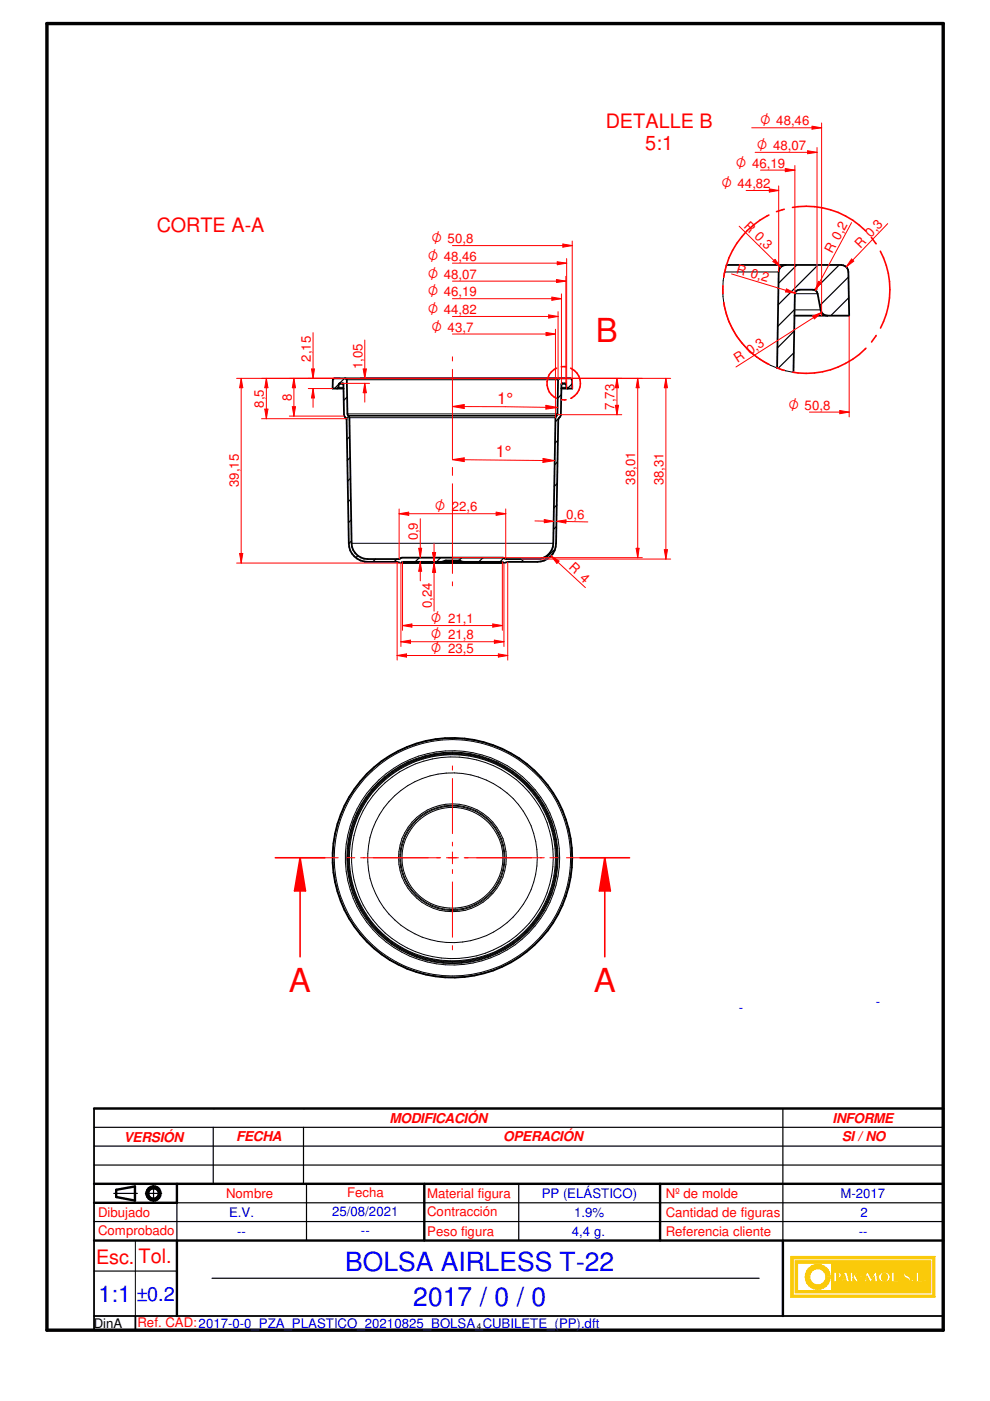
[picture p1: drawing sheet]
<svg xmlns="http://www.w3.org/2000/svg" width="210mm" height="297mm" viewBox="0 0 210 297" stroke-linecap="round" stroke-linejoin="round" font-family="sans-serif">
<path d="M9.9 5h190.1v277h-190.1z" fill="none" stroke="#000" stroke-width=".72"/>
<g fill="none" stroke="#000" stroke-width=".51">
<path d="M19.9 255h17.6M19.9 251h180.1M24.6 252.3v1.5M28.6 251.5v3.1M140 251v12M19.9 263h180.1M166 263v16"/>
<circle cx="32.5" cy="253" r="1.5"/>
<circle cx="32.6" cy="253" r="1.14"/>
</g>
<path d="M19.9 235v47h180.1v-47M19.9 279h180.1M28.7 279v3" fill="none" stroke="#000" stroke-width=".38"/>
<g fill="none" stroke="#000" stroke-width=".25">
<path d="M45.2 239v12M64.3 239v12M166 235v28M19.9 247h180.1M19.9 259h180.1M24.1 253h5M30.8 253h3.5M32.6 251.3v3.5M37.5 255v8M65 251v12M110 251v12M19.9 269.5h17.6"/>
<path d="M45 271h116"/>
</g>
<g fill="#faca0a">
<path d="M167.7 266.4v8.6h30.5v-8.6zM168.1 266.9h29.7v7.7h-29.7z" fill-rule="evenodd"/>
<path d="M168.6 267.3v6.8h28.7v-6.8zM193.1 271.5a.3 .3 0 0 1 .6 0 .3 .3 0 0 1-.6 0zM194.2 269.7h.6v1.9h.8v.2h-1.4zM195.9 271.4l.4-.1v.4l-.3 .1zM169.1 267.8h7.2v5.8h-7.2zM176.8 269.7h.8a.61 .61 0 0 1 .8 .5 .61 .61 0 0 1-.6 .7h-.4v.9h-.6zM179 269.7h.5l.6 2.1h-.6l-.1-.4h-.6l-.2 .4h-.2zM180.3 269.7h.5v.9l.8-.9h.3l-.5 .7 .7 1.4h-.7l-.5-.9-.1 .9h-.5zM182.2 270.6h.8v.2h-.8zM183.7 269.7h.3l.7 1.4 .8-1.4h.3l.3 2.1h-.6l-.1-1.2-.7 1.2h-.2l-.6-1.2-.2 1.2h-.4zM186.4 270.2a1.19 1.19 0 0 1 1.7-.4 1.19 1.19 0 0 1 .3 1.7 1.2 1.2 0 0 1-1.5 .2 1.2 1.2 0 0 1-.5-1.5zM189 269.7h.6v1.9h.8v.2h-1.4zM191.6 270a.73 .73 0 0 1 .8-.3 .73 .73 0 0 1 .6 .6l-.3 .1a.35 .35 0 0 0-.3-.5 .35 .35 0 0 0-.4 .4l.3 .1a.74 .74 0 0 1 .6 1.1 .74 .74 0 0 1-1.2 .1l-.1-.5h.2v.3a.35 .35 0 0 0 .5 .2 .35 .35 0 0 0 .1-.5 .88 .88 0 0 1-.8-1.1z" fill-rule="evenodd"/>
</g>
<g fill="none" stroke="#faca0a" stroke-width=".25">
<path d="M176.8 269.7h.8a.63 .63 0 0 1 .7 .3 .63 .63 0 0 1 0 .8l-.9 .1v.9h-.6zM179 269.7h.5l.6 2.1h-.6l-.1-.4h-.6l-.2 .4h-.2zM180.3 269.7h.5v.9l.8-.9h.3l-.5 .7 .7 1.4h-.7l-.5-.9-.1 .9h-.5zM183.7 269.7h.3l.7 1.4 .8-1.4h.3l.3 2.1h-.6l-.1-1.2-.7 1.2h-.2l-.6-1.2-.2 1.2h-.4zM186.4 270.2a1.19 1.19 0 0 1 1.7-.4 1.19 1.19 0 0 1 .3 1.7 1.2 1.2 0 0 1-1.5 .2 1.2 1.2 0 0 1-.5-1.5zM191.8 271.3h.1M192.2 271.7l-.4-.3v-.3h-.2a.73 .73 0 0 0 .4 .7 .73 .73 0 0 0 .8-.1M192.2 271.7h.1M192.2 269.7l-.4 .2-.2 .4a1.24 1.24 0 0 0 .9 1l.1 .1M192.3 269.7h.1M192.3 269.7l.6 .3 .1 .3-.3 .1a.35 .35 0 0 0-.3-.5 .35 .35 0 0 0-.4 .4l1 .6-.2 .8M192.3 270.4h.1"/>
<path d="M192.6 271.4h.1M192.6 271.4l-.4 .3M192.8 271.7h.1"/>
</g>
<path d="M171.3 269.1a2.65 2.65 0 0 1 2.9-.9 2.65 2.65 0 0 1 1.8 2.4h-.9a1.75 1.75 0 0 0-2.6-1.4 1.75 1.75 0 0 0 0 3 1.75 1.75 0 0 0 2.6-1.4h.9a2.66 2.66 0 0 1-3.6 2.4 2.66 2.66 0 0 1-1.1-4.1z" fill-rule="evenodd" fill="#faca0a"/>
<path d="M171.5 268.9a2.65 2.65 0 0 1 2.8-.7 2.65 2.65 0 0 1 1.7 2.4h-.9a1.74 1.74 0 0 0-2.6-1.4 1.74 1.74 0 0 0 0 3 1.74 1.74 0 0 0 2.6-1.4h.9a2.65 2.65 0 0 1-3.7 2.3 2.65 2.65 0 0 1-.8-4.2z" fill="none" stroke="#faca0a" stroke-width=".25"/>
<path d="M177.4 270l.4 .2v.4l-.3 .2h-.1z" fill-rule="evenodd" fill="#faca0a"/>
<path d="M177.4 270l.4 .2v.4l-.3 .2h-.1z" fill="none" stroke="#faca0a" stroke-width=".25"/>
<path d="M179.1 270.3l.2 .8h-.5z" fill="#faca0a"/>
<path d="M179.1 270.3l.2 .8h-.5z" fill="none" stroke="#faca0a" stroke-width=".25"/>
<path d="M187.1 270.2a.65 .65 0 0 1 .8-.1 .65 .65 0 0 1 .3 .7 .68 .68 0 0 1-.7 .9 .68 .68 0 0 1-.6-.9z" fill-rule="evenodd" fill="#faca0a"/>
<g fill="none" stroke="#faca0a" stroke-width=".25">
<path d="M167.7 266.4h30.5v8.6h-30.5zM168.1 266.9h29.7v7.7h-29.7zM168.6 267.3h28.7v6.8h-28.7zM169.1 267.8h7.2v5.8h-7.2zM182.2 270.6h.8v.2h-.8zM187.2 270l.3-.1a.9 .9 0 0 1 .6 .9 .9 .9 0 0 1-.6 .9 .96 .96 0 0 1-.3-1.7zM189 269.7h.6v1.9h.8v.2h-1.4zM194.2 269.7h.6v1.9h.8v.2h-1.4zM195.9 271.4l.4-.1v.4l-.3 .1z"/>
<circle cx="193.4" cy="271.5" r=".27"/>
</g>
<path d="M19.9 235h180.1M24.6 253.8l4 .8M28.6 251.5l-4 .8M37.5 251v4M90 251v12M37.5 263v16" fill="none" stroke="#000" stroke-width=".51"/>
<g fill="none" stroke="#000" stroke-width=".25">
<path d="M71.9 81.4l-1 1M73.1 80.2l-1.1 1.1M73.6 84.2l-.7 .7M74 88.3l-.6 .5M74.1 92.6l-.5 .6M74.2 97l-.6 .6M118.2 97.9l-.6 .7M118.3 93.3l-.6 .7M118.4 88.7l-.6 .7M119 83.7l-.7 .7M121.3 81.4l-.9 .9M74.3 101.4l-.6 .6"/>
<path d="M74.4 105.8l-.6 .6M74.5 110.2l-.6 .6M74.5 114.7l-.5 .5M75.9 117.8l-.5 .4M79.6 118.5l-.6 .6M84.2 118.5l-.7 .6M88.9 118.2l-.9 .9M93.4 118.2l-.9 .9M97.9 118.2l-.6 .6M102.4 118.2l-.9 .9M106.8 118.3l-.8 .8M111.1 118.5l-.6 .6"/>
<path d="M117.7 116.4l-2.5 2.5M118 111.6l-.7 .6M118.1 107.1l-.7 .6M118.2 102.5l-.7 .6M19.9 239h180.1M19.9 235h180.1M45.2 235h.1M64.3 235h.1M19.9 243h180.1M37.5 255h162.5"/>
</g>
<g fill="none" stroke="#000" stroke-width=".21">
<path d="M71.8 82.1h1.1M71.8 81.4h1M73.5 80.5h44.8M73.7 87.8h44.5M73.8 88.1h44.3M73.9 88.2h44M74.1 88.6h43.7M119 82.1h1.1M119 81.4h1M74.5 115.2h42.8M85.2 119.2h21.4M94.2 118.9h3.4"/>
<path d="M28.7 263v16"/>
<circle cx="95.9" cy="181.9" r="22.4"/>
<circle cx="95.9" cy="181.9" r="11.1"/>
<circle cx="95.9" cy="181.9" r="25.1"/>
<circle cx="95.9" cy="181.9" r="11"/>
<circle cx="95.9" cy="181.9" r="22.3"/>
<circle cx="95.9" cy="181.9" r="25.4"/>
<circle cx="95.9" cy="181.9" r="21.4"/>
<circle cx="95.9" cy="181.9" r="21.9"/>
<circle cx="95.9" cy="181.9" r="11.4"/>
<circle cx="95.9" cy="181.9" r="18"/>
<circle cx="95.9" cy="181.9" r="22.1"/>
<circle cx="95.9" cy="181.9" r="22"/>
<circle cx="95.9" cy="181.9" r="10.7"/>
<circle cx="96" cy="181.9" r="22.7"/>
</g>
<g fill="none" stroke="#000" stroke-width=".38">
<path d="M71.5 82.4l.3-.3 .1-.8h.9l.1 6.8 .6 .8 .5 26.3a4 4 0 0 0 3.9 3.9h6.3l.8 .3M72.9 82.4h-2.4l.2-2.1h50.5l.1 2.1h-2.3M73.2 80.2l.3 .3 .2 7.3 .4 .8 .4 26.6a3.4 3.4 0 0 0 3.4 3.3h6.6l.7-.3h21.4l.8 .3h6.5a3.4 3.4 0 0 0 3.4-3.3l.5-26.6 .4-.8 .1-7.3 .4-.3M120.4 82.4l-.3-.3-.2-.8h-.8l-.2 6.8-.5 .8-.5 26.3a4 4 0 0 1-4 3.9h-6.2l-.9 .3M85 119.4l.5-.3h20.8l.5 .3M85 119.4h21.8M93.6 119.1l.9-.3h2.8l.9 .3"/>
<circle cx="95.9" cy="181.9" r="25.4"/>
</g>
<g fill="none" stroke="#f00" stroke-width=".21">
<path d="M95.9 162.4v.9M95.9 165.1v11.6M95.9 178.6v.8M63.6 181.9h8.1M73.5 181.9h1.7M76.5 181.9h16.9M94.7 181.9h2.5M95.9 180.6v2.5M95.9 184.4v.8M95.9 187v11.7M98.4 181.9h17M116.6 181.9h1.7"/>
<path d="M120.1 181.9h8.1M95.9 200.5v.9"/>
</g>
<g fill="#000">
<circle cx="93.6" cy="119.1" r=".19"/>
<circle cx="98.2" cy="119.1" r=".19"/>
</g>
<path d="M68.9 181.9h-5.3v21M123 181.9h5.2" fill="none" stroke="#f00" stroke-width=".34"/>
<path d="M63.6 181.9l1.2 7h-2.4z" fill="#f00"/>
<path d="M63.6 181.9l1.2 7h-2.4zM128.2 181.9v21" fill="none" stroke="#f00" stroke-width=".34"/>
<path d="M128.2 181.9l1.2 7h-2.3z" fill="#f00"/>
<path d="M58.4 181.9h5.2M128.2 181.9l1.2 7h-2.3zM128.2 181.9h5.3" fill="none" stroke="#f00" stroke-width=".34"/>
<path d="M95.9 75.6v.9M95.9 78.3v19M95.9 99.1v1.7M115.1 97.2l2.5 .5-2.5 .3zM95.9 102.6v19M95.9 123.4v.8" fill="none" stroke="#f00" stroke-width=".21"/>
<path d="M115.1 97.2l2.5 .5-2.5 .3z" fill="#f00"/>
<path d="M95.9 97.5l2.5-.4v.8z" fill="none" stroke="#f00" stroke-width=".21"/>
<path d="M95.9 97.5l2.5-.4v.8z" fill="#f00"/>
<path d="M95.9 97.5l21.7 .2M115.7 85.9l2.5 .5-2.5 .3z" fill="none" stroke="#f00" stroke-width=".21"/>
<path d="M115.7 85.9l2.5 .5-2.5 .3z" fill="#f00"/>
<path d="M95.9 86.2l2.5-.4v.8z" fill="none" stroke="#f00" stroke-width=".21"/>
<path d="M95.9 86.2l2.5-.4v.8z" fill="#f00"/>
<path d="M95.9 86.2l22.3 .2M116.8 117.9l7.3 6.7M116.8 117.9l1.7 1.1-.4 .5z" fill="none" stroke="#f00" stroke-width=".21"/>
<path d="M116.8 117.9l1.7 1.1-.4 .5z" fill="#f00"/>
<path d="M115.8 70.5l2 .3-2 .4zM117.8 69.8v18.8" fill="none" stroke="#f00" stroke-width=".21"/>
<path d="M115.8 70.5l2 .3-2 .4z" fill="#f00"/>
<path d="M95.9 70.8h21.9M116.3 66.8l2 .3-2 .3zM118.3 66.1v14.4" fill="none" stroke="#f00" stroke-width=".21"/>
<path d="M116.3 66.8l2 .3-2 .3z" fill="#f00"/>
<path d="M95.9 67.1h22.4M117 63l2 .3-2 .4zM119 62.3v19.1" fill="none" stroke="#f00" stroke-width=".21"/>
<path d="M117 63l2 .3-2 .4z" fill="#f00"/>
<path d="M118 59.3l2 .3-2 .3zM120 58.6v22.7M95.9 63.3h23.1" fill="none" stroke="#f00" stroke-width=".21"/>
<path d="M118 59.3l2 .3-2 .3z" fill="#f00"/>
<path d="M95.9 59.6h24.1M118.2 55.5l1.9 .3-1.9 .3zM120.1 54.8v27.6" fill="none" stroke="#f00" stroke-width=".21"/>
<path d="M118.2 55.5l1.9 .3-1.9 .3z" fill="#f00"/>
<path d="M95.9 55.8h24.2M119.3 51.7l2 .4-2 .3zM121.3 51.1v31.3" fill="none" stroke="#f00" stroke-width=".21"/>
<path d="M119.3 51.7l2 .4-2 .3z" fill="#f00"/>
<path d="M95.9 52.1h25.4M50.2 80.2h68.5M51.1 80.2l.4 2h-.7zM50.2 119.4h34.8" fill="none" stroke="#f00" stroke-width=".21"/>
<path d="M51.1 80.2l.4 2h-.7z" fill="#f00"/>
<path d="M50.8 117.3h.7l-.4 2.1z" fill="none" stroke="#f00" stroke-width=".21"/>
<path d="M50.8 117.3h.7l-.4 2.1z" fill="#f00"/>
<path d="M51.1 80.2v39.2M115.4 110.2l2 .3-2 .3z" fill="none" stroke="#f00" stroke-width=".21"/>
<path d="M115.4 110.2l2 .3-2 .3z" fill="#f00"/>
<path d="M118 110.5l2-.3v.7z" fill="none" stroke="#f00" stroke-width=".21"/>
<path d="M118 110.5l2-.3v.7z" fill="#f00"/>
<path d="M89.1 119.1l.3 2h-.6zM113.4 110.4l4 .1M118 110.5l6.6 .2" fill="none" stroke="#f00" stroke-width=".21"/>
<path d="M89.1 119.1l.3 2h-.6z" fill="#f00"/>
<path d="M88.8 116.2h.6l-.3 2z" fill="none" stroke="#f00" stroke-width=".21"/>
<path d="M88.8 116.2h.6l-.3 2z" fill="#f00"/>
<path d="M89.1 110v8.2M89.1 119.1v4M91.7 117.1h.7l-.4 2z" fill="none" stroke="#f00" stroke-width=".21"/>
<path d="M91.7 117.1h.7l-.4 2z" fill="#f00"/>
<path d="M92 119.4l.4 2h-.7z" fill="none" stroke="#f00" stroke-width=".21"/>
<path d="M92 119.4l.4 2h-.7z" fill="#f00"/>
<path d="M84.6 107.9v10.6M84.6 108.9l2.1-.3v.7zM92 115.1v4M92 119.4v10.2M107.2 107.9v10.6" fill="none" stroke="#f00" stroke-width=".21"/>
<path d="M84.6 108.9l2.1-.3v.7z" fill="#f00"/>
<path d="M105.2 108.6l2 .3-2 .4z" fill="none" stroke="#f00" stroke-width=".21"/>
<path d="M105.2 108.6l2 .3-2 .4z" fill="#f00"/>
<path d="M84.2 119.1v20.9M84.6 108.9h22.6M107.7 119.1v20.9M84.2 139l2-.4v.7z" fill="none" stroke="#f00" stroke-width=".21"/>
<path d="M84.2 139l2-.4v.7z" fill="#f00"/>
<path d="M105.7 138.6l2 .4-2 .3z" fill="none" stroke="#f00" stroke-width=".21"/>
<path d="M105.7 138.6l2 .4-2 .3z" fill="#f00"/>
<path d="M85 119.4v17.7M106.8 119.4v17.7M84.2 139h23.5M85 136.1l2-.4v.7z" fill="none" stroke="#f00" stroke-width=".21"/>
<path d="M85 136.1l2-.4v.7z" fill="#f00"/>
<path d="M104.8 135.7l2 .4-2 .3z" fill="none" stroke="#f00" stroke-width=".21"/>
<path d="M104.8 135.7l2 .4-2 .3z" fill="#f00"/>
<path d="M85.3 119.1v14.5M106.5 119.1v14.5M85 136.1h21.8M85.3 132.6l2-.3v.7z" fill="none" stroke="#f00" stroke-width=".21"/>
<path d="M85.3 132.6l2-.3v.7z" fill="#f00"/>
<path d="M104.5 132.3l2 .3-2 .4z" fill="none" stroke="#f00" stroke-width=".21"/>
<path d="M104.5 132.3l2 .3-2 .4z" fill="#f00"/>
<path d="M66 78.2h.7l-.3 2zM65.4 80.2h6.7M65.4 82.4h5.1M85.3 132.6h21.2" fill="none" stroke="#f00" stroke-width=".21"/>
<path d="M66 78.2h.7l-.3 2z" fill="#f00"/>
<path d="M66.4 82.4l.3 2h-.7z" fill="none" stroke="#f00" stroke-width=".21"/>
<path d="M66.4 82.4l.3 2h-.7z" fill="#f00"/>
<path d="M66.4 70.5v9.7M61.3 80.2h10.8M61.3 88.2h11.6M62.3 80.2l.4 2h-.7zM66.4 82.4v4" fill="none" stroke="#f00" stroke-width=".21"/>
<path d="M62.3 80.2l.4 2h-.7z" fill="#f00"/>
<path d="M62 86.2h.7l-.4 2z" fill="none" stroke="#f00" stroke-width=".21"/>
<path d="M62 86.2h.7l-.4 2z" fill="#f00"/>
<path d="M55.5 80.2h16.6M55.5 88.8h18M56.5 80.2l.3 2h-.7zM62.3 80.2v8" fill="none" stroke="#f00" stroke-width=".21"/>
<path d="M56.5 80.2l.3 2h-.7z" fill="#f00"/>
<path d="M56.1 86.7h.7l-.3 2.1z" fill="none" stroke="#f00" stroke-width=".21"/>
<path d="M56.1 86.7h.7l-.3 2.1z" fill="#f00"/>
<path d="M77 78.2h.7l-.4 2zM56.5 80.2v8.6M72.3 81.3h6.1M76.3 80.2h42.4" fill="none" stroke="#f00" stroke-width=".21"/>
<path d="M77 78.2h.7l-.4 2z" fill="#f00"/>
<path d="M77.3 81.3l.4 2h-.7z" fill="none" stroke="#f00" stroke-width=".21"/>
<path d="M77.3 81.3l.4 2h-.7z" fill="#f00"/>
<path d="M77.3 72.1v8.1M77.3 81.3v4M95.9 80.2h40.3M135.2 80.2l.3 2h-.6zM95.9 118.2h40.3" fill="none" stroke="#f00" stroke-width=".21"/>
<path d="M135.2 80.2l.3 2h-.6z" fill="#f00"/>
<path d="M134.9 116.2h.6l-.3 2z" fill="none" stroke="#f00" stroke-width=".21"/>
<path d="M134.9 116.2h.6l-.3 2z" fill="#f00"/>
<path d="M95.9 80.2h46.3M135.2 80.2v38M141.2 80.2l.3 2h-.7zM110.6 118.5h31.6" fill="none" stroke="#f00" stroke-width=".21"/>
<path d="M141.2 80.2l.3 2h-.7z" fill="#f00"/>
<path d="M140.8 116.5h.7l-.3 2z" fill="none" stroke="#f00" stroke-width=".21"/>
<path d="M140.8 116.5h.7l-.3 2z" fill="#f00"/>
<path d="M95.9 80.2h35.9M118.2 87.9h13.6M130.8 80.2l.3 2h-.6zM141.2 80.2v38.3" fill="none" stroke="#f00" stroke-width=".21"/>
<path d="M130.8 80.2l.3 2h-.6z" fill="#f00"/>
<path d="M130.5 85.9h.6l-.3 2z" fill="none" stroke="#f00" stroke-width=".21"/>
<path d="M130.5 85.9h.6l-.3 2z" fill="#f00"/>
<path d="M165.1 39.4v18.3M163.1 40l2 .4-2 .3zM130.8 80.2v7.7" fill="none" stroke="#f00" stroke-width=".21"/>
<g fill="none" stroke="#f00" stroke-width=".34">
<path d="M163 45.6a17.7 17.7 0 0 0-9.5 13.2M166.3 44.4l-1.7 .5M168 44a17.7 17.7 0 0 1 15.6 5M184.7 50.3l1.1 1.4M186.6 53.3a17.5 17.5 0 0 1 .1 16.3M118 78.1a3.5 3.5 0 0 0-2 3.2 3.5 3.5 0 0 0 2 3.2M119 77.8h1M121 78.1a3.5 3.5 0 0 1 2.1 3.1 3.5 3.5 0 0 1-2.1 3.3M153.3 60.6v1.7M153.5 64.1a17.3 17.3 0 0 0 9.6 13.2M164.7 78l1.6 .5M183.6 73.8a17.7 17.7 0 0 1-15.5 5.1"/>
<path d="M185.8 71.1l-1 1.4M119 84.8h1"/>
</g>
<path d="M169 56.2l-3.9 3.9M173.4 56.2l-8.4 8.4M177.9 56.2l-5.3 5.3M179.9 58.7l-6.1 6.1M168.3 74.8l-3.3 3.3M168.4 70.2l-3.6 3.6M168.4 65.7l-3.5 3.5M180 63.1l-3.9 3.8" fill="none" stroke="#000" stroke-width=".25"/>
<path d="M153.7 57.7h11.4M154 56.2a17.7 17.7 0 0 0 14.2 22.8M168.4 65.7h5.6M168.5 62.3h4.9" fill="none" stroke="#000" stroke-width=".21"/>
<path d="M154.1 56.2h24.3a1.55 1.55 0 0 1 1.5 1.5l.1 9.2h-11.6M166.6 56.2a1.55 1.55 0 0 0-1.5 1.5l-.3 20.3M175.4 66.9a1.46 1.46 0 0 1-1.4-1.2l-.8-3.9-.8-.4h-2.9a1.01 1.01 0 0 0-1 1l-.3 16.5" fill="none" stroke="#000" stroke-width=".38"/>
<path d="M163.1 40l2 .4-2 .3z" fill="#f00"/>
<path d="M166.5 35.7l2 .4-2 .3zM168.5 35.1v27.3M158.2 40.4h6.9" fill="none" stroke="#f00" stroke-width=".21"/>
<path d="M166.5 35.7l2 .4-2 .3z" fill="#f00"/>
<path d="M161.2 36.1h7.3M171.2 32l2 .3-2 .3zM173.2 31.3v30.1" fill="none" stroke="#f00" stroke-width=".21"/>
<path d="M171.2 32l2 .3-2 .3z" fill="#f00"/>
<path d="M160.1 32.3h13.1M172.2 26.8l2 .3-2 .3zM174.2 26.1v40.8" fill="none" stroke="#f00" stroke-width=".21"/>
<path d="M172.2 26.8l2 .3-2 .3z" fill="#f00"/>
<path d="M159.4 27.1h14.8M180 66.9v21.5M178.1 87l1.9 .4-1.9 .3z" fill="none" stroke="#f00" stroke-width=".21"/>
<path d="M178.1 87l1.9 .4-1.9 .3z" fill="#f00"/>
<path d="M180.6 54.9l.4 .5-1.6 1.2zM188.2 47.4l-8.8 9.2M171.6 87.4h8.4" fill="none" stroke="#f00" stroke-width=".21"/>
<path d="M180.6 54.9l.4 .5-1.6 1.2z" fill="#f00"/>
<path d="M156.7 48l8.8 8.6M163.9 55.5l.4-.5 1.2 1.6z" fill="none" stroke="#f00" stroke-width=".21"/>
<path d="M164.3 55l1.2 1.6-1.6-1.1z" fill="#f00"/>
<path d="M172.3 67l1.9-.7-1.5 1.3zM174.2 66.3l-18.2 11.5" fill="none" stroke="#f00" stroke-width=".21"/>
<path d="M172.3 67l1.9-.7-1.5 1.3z" fill="#f00"/>
<path d="M173.5 59.6l.6 .3-1.3 1.7zM180.6 47.2l-7.8 14.4" fill="none" stroke="#f00" stroke-width=".21"/>
<path d="M173.5 59.6l.6 .3-1.3 1.7z" fill="#f00"/>
<path d="M155.1 58.1l13.5 4M166.8 61.3l1.8 .8-2.1-.2z" fill="none" stroke="#f00" stroke-width=".21"/>
<path d="M166.8 61.3l1.8 .8-2.1-.2z" fill="#f00"/>
<g font-size="7" fill="#f00">
<text x="126.3" y="72.5">B</text>
<text x="61.3" y="210.4">A</text>
<text x="125.9" y="210.4">A</text>
</g>
<g font-size="5.6" fill="#00f">
<text x="73.2" y="269.4">BOLSA AIRLESS T-22</text>
<text x="87.6" y="276.9">2017 / 0 / 0</text>
</g>
<text font-size="4.9" fill="#00f" x="20.9" y="276">1:1</text>
<g font-size="4.2" fill="#f00">
<text x="128.4" y="27.2">DETALLE B</text>
<text x="136.8" y="31.7">5:1</text>
<text x="33.2" y="49.2">CORTE A-A</text>
<text x="20.4" y="267.9">Esc.</text>
<text x="29.3" y="267.9">Tol.</text>
</g>
<text font-size="4.2" fill="#00f" x="28.9" y="275.8">±0.2</text>
<g font-size="3.5" fill="#f00">
<text x="105.4" y="85.6">1°</text>
<text x="105.1" y="96.9">1°</text>
</g>
<g font-size="3.1" fill="#f00">
<text x="161.2" y="26.6">O 48,46</text>
<text x="156" y="35.6">O 46,19</text>
<text x="160.5" y="31.8">O 48,07</text>
<text x="153" y="39.9">O 44,82</text>
<text x="91.5" y="51.6">O 50,8</text>
<text x="90.7" y="59.1">O 48,07</text>
<text x="90.7" y="55.3">O 48,46</text>
<text x="90.7" y="62.8">O 46,19</text>
<text x="90.7" y="66.6">O 44,82</text>
<text x="91.5" y="70.3">O 43,7</text>
<text x="167.2" y="86.9">O 50,8</text>
<text x="92.2" y="108.4">O 22,6</text>
<text x="91.4" y="135.6">O 21,8</text>
<text x="91.4" y="132.1">O 21,1</text>
<text x="91.4" y="138.5">O 23,5</text>
</g>
<g font-size="2.9" fill="#f00">
<text x="82.6" y="238">MODIFICACIÓN</text>
<text x="176.5" y="238">INFORME</text>
<text x="26.2" y="242.1">VERSIÓN</text>
<text x="50.1" y="242">FECHA</text>
<text x="106.7" y="242">OPERACIÓN</text>
<text x="178.5" y="242">SI / NO</text>
</g>
<g font-size="2.8" fill="#f00">
<text x="157.6" y="48.1" transform="rotate(45 157.6 48.1)">R 0,3</text>
<text x="176.4" y="53.8" transform="rotate(-62 176.4 53.8)">R 0,2</text>
<text x="182.4" y="52.7" transform="rotate(-46 182.4 52.7)">R 0,3</text>
<text x="155.9" y="57.8" transform="rotate(17 155.9 57.8)">R 0,2</text>
<text x="65.9" y="76.7" transform="rotate(-90 65.9 76.7)">2,15</text>
<text x="156.3" y="77" transform="rotate(-33 156.3 77)">R 0,3</text>
<text x="76.8" y="78.2" transform="rotate(-90 76.8 78.2)">1,05</text>
<text x="56" y="86.4" transform="rotate(-90 56 86.4)">8,5</text>
<text x="61.8" y="85" transform="rotate(-90 61.8 85)">8</text>
<text x="130.3" y="86.8" transform="rotate(-90 130.3 86.8)">7,73</text>
<text x="50.6" y="103.3" transform="rotate(-90 50.6 103.3)">39,15</text>
<text x="134.7" y="102.7" transform="rotate(-90 134.7 102.7)">38,01</text>
<text x="140.7" y="102.9" transform="rotate(-90 140.7 102.9)">38,31</text>
<text x="120" y="110.1" transform="rotate(1 120 110.1)">0,6</text>
<text x="88.6" y="114.6" transform="rotate(-90 88.6 114.6)">0,9</text>
<text x="120.4" y="120.5" transform="rotate(43 120.4 120.5)">R 4</text>
<text x="91.5" y="128.9" transform="rotate(-90 91.5 128.9)">0,24</text>
<text x="20.8" y="257.9">Dibujado</text>
<text x="47.9" y="254">Nombre</text>
<text x="73.6" y="253.8">Fecha</text>
<text x="90.6" y="253.9">Material figura</text>
<text x="90.6" y="257.9">Contracción</text>
<text x="141.1" y="254">Nº de molde</text>
<text x="141.1" y="257.9">Cantidad de figuras</text>
<text x="20.8" y="261.9">Comprobado</text>
<text x="90.6" y="262">Peso figura</text>
<text x="141.1" y="262">Referencia cliente</text>
<text x="29.2" y="281.4">Ref. CAD:2017-0-0_PZA_PLASTICO_20210825_BOLSA_CUBILETE_(PP).dft</text>
</g>
<g font-size="2.8" fill="#00f">
<text x="156.6" y="214.5">-</text>
<text x="185.7" y="213.3">-</text>
<text x="48.6" y="258">E.V.</text>
<text x="70.4" y="257.9">25/08/2021</text>
<text x="114.9" y="254">PP (ELÁSTICO)</text>
<text x="121.8" y="258">1.9%</text>
<text x="178.2" y="254">M-2017</text>
<text x="182.4" y="257.9">2</text>
<text x="50.3" y="262">--</text>
<text x="76.5" y="261.9">--</text>
<text x="121.2" y="262">4,4 g.</text>
<text x="182.1" y="262.1">--</text>
</g>
<text font-size="2.8" x="19.9" y="281.5">DinA</text>
<text font-size="1.7" x="101.1" y="281.7">4</text>
</svg>
